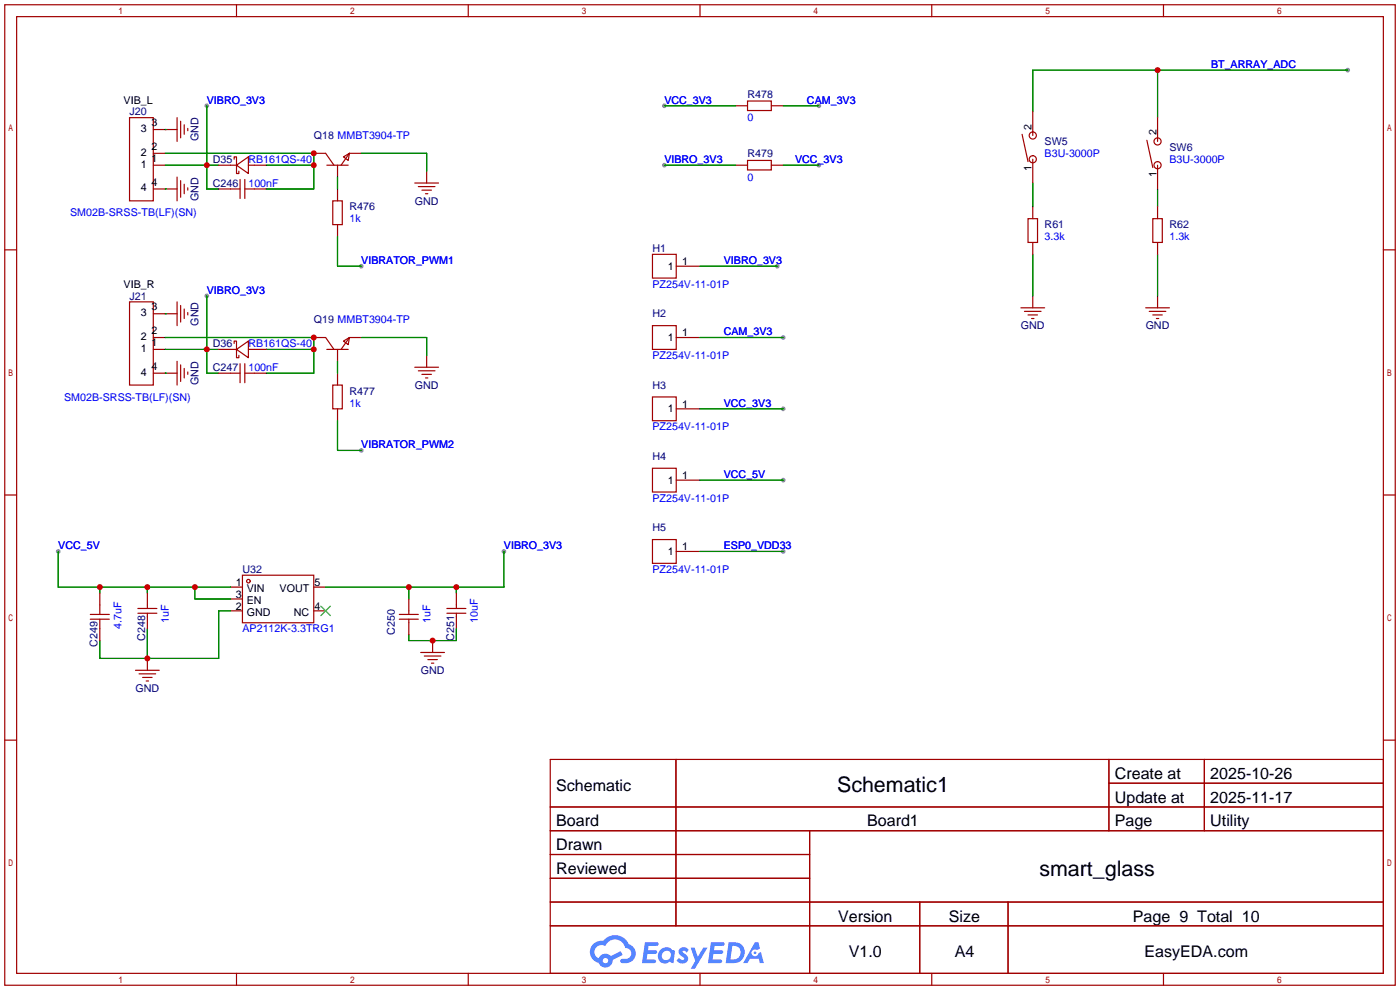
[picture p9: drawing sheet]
<svg xmlns="http://www.w3.org/2000/svg" width="299mm" height="212mm" viewBox="0 0 299 212" stroke-linecap="round" stroke-linejoin="round" font-family="sans-serif">
<g fill="#999">
<circle cx="288" cy="15" r=".51"/>
<circle cx="44.2" cy="22.6" r=".51"/>
<circle cx="77.2" cy="56.9" r=".51"/>
<circle cx="44.2" cy="63.2" r=".51"/>
<circle cx="77.2" cy="96.3" r=".51"/>
<circle cx="12.4" cy="117.9" r=".51"/>
<circle cx="107.7" cy="117.9" r=".51"/>
<circle cx="142" cy="22.6" r=".51"/>
<circle cx="175" cy="22.6" r=".51"/>
<circle cx="142" cy="35.3" r=".51"/>
<circle cx="175" cy="35.3" r=".51"/>
<circle cx="166.1" cy="56.9" r=".51"/>
<circle cx="167.4" cy="72.1" r=".51"/>
<circle cx="167.4" cy="87.4" r=".51"/>
<circle cx="167.4" cy="102.6" r=".51"/>
<circle cx="167.4" cy="117.9" r=".51"/>
</g>
<g fill="none" stroke="#a10000" stroke-width=".25">
<path d="M1 1h297.2v209.6h-297.2zM3.6 3.6h292.1v204.4h-292.1zM50.5 1v2.6M100.1 1v2.6M149.6 1v2.6M199.1 1v2.6M248.7 1v2.6M1 53.4h2.6M295.7 53.4h2.5M1 105.8h2.6M295.7 105.8h2.5M1 158.2h2.6"/>
<path d="M295.7 158.2h2.5M117.6 162.3h178.1v45.7h-178.1zM117.6 172.5h178.1M117.6 177.5h178.1M144.5 162.3v35.6M173 177.5v30.5M237 162.3v15.2M237 167.4h58.7M257.4 162.3v15.2M117.6 182.6h55.4M117.6 192.8h178.1M117.6 187.7h55.4"/>
<path d="M117.6 197.9h178.1M196.6 192.8v15.2M215.4 192.8v15.2M50.5 208v2.6M100.1 208v2.6M149.6 208v2.6M199.1 208v2.6M248.7 208v2.6"/>
</g>
<g fill="#5487ff">
<path d="M145.3 202.7a1.3 1.3 0 0 1 1.9 .3l-.4 .6a.54 .54 0 0 0-.9-.2l.1 .2a1.34 1.34 0 0 1 .9 1.8 1.47 1.47 0 0 1-2.3-.1l.5-.6 .8 .5a.31 .31 0 0 0 .4-.3 .31 .31 0 0 0-.3-.4 1.12 1.12 0 0 1-.7-1.8z"/>
<path d="M147.6 202.5h.9l.6 2 1.2-2h.9l-2.7 4.6h-.9l1-1.7z"/>
<path d="M137.8 201.4h1.7a1.31 1.31 0 0 1 1.2 .2 .4 .4 0 0 1-.3 .5l-1.8 .1-.1 .9h1.6a.4 .4 0 0 1 .4 .4 .4 .4 0 0 1-.5 .4h-1.6l-.2 1.2h1.4a.46 .46 0 0 1 .5 0 .46 .46 0 0 1 .1 .5l-.4 .2h-2.6z"/>
<path d="M151.9 201.4h1.7a1.32 1.32 0 0 1 1.2 .2 .39 .39 0 0 1-.3 .5l-1.8 .1-.1 .9h1.6a.4 .4 0 0 1 .4 .4 .4 .4 0 0 1-.4 .4h-1.7l-.2 1.2h1.4a.46 .46 0 0 1 .5 0 .46 .46 0 0 1 .1 .5l-.4 .2h-2.6z"/>
<path d="M161.3 201.4h.8l.3 1.3-.6 .4a.75 .75 0 0 0-1.1 .3 .75 .75 0 0 0 .5 1 .75 .75 0 0 0 .9-.7l.5-.2 .6 2.3h-.8l-.3-.9h-1.8l-.5 .9h-1z"/>
<path d="M155.7 201.4l-.6 4.4h1.5a2.27 2.27 0 0 0 2.6-2.2 2.27 2.27 0 0 0-2.7-2.2zM156.5 202.1a1.5 1.5 0 0 1 1.8 1.6 1.5 1.5 0 0 1-1.9 1.4h-.3z"/>
<path d="M141.2 203a1.6 1.6 0 0 0-.3 2.3 1.6 1.6 0 0 0 2.3 .2l.7 .3 .3-2.4-.1-.3-.5-.1a1.58 1.58 0 0 0-2.4 0zM141.8 203.5a.98 .98 0 0 1 1.6 .4 .98 .98 0 0 1-1.1 1.3 .94 .94 0 0 1-.9-.7 .94 .94 0 0 1 .4-1z"/>
<path d="M126.8 201.8a2.37 2.37 0 0 0 1.1 4 1.54 1.54 0 0 0 1.8 1 1.54 1.54 0 0 0 1.2-1.6l2.2-1.1-.5-.8-2 1a1.57 1.57 0 0 0-2.7 .5 1.5 1.5 0 0 1-.7-2.1 1.5 1.5 0 0 1 2.2-.5 2.23 2.23 0 0 1 2.3-1.4 2.23 2.23 0 0 1 2 1.8 1.16 1.16 0 0 1 1.2 1.1 1.16 1.16 0 0 1-1.1 1.2h-.7a.47 .47 0 0 0-.5 .4 .47 .47 0 0 0 .4 .5 2.17 2.17 0 0 0 2.5-.9 2.17 2.17 0 0 0-.3-2.7l-.8-.4a3.2 3.2 0 0 0-5.5-.7l-1.1 .1zM128.8 205.3a.6 .6 0 0 1 1.2 0 .6 .6 0 0 1-1.2 0z"/>
<circle cx="161.4" cy="203.6" r=".28"/>
</g>
<g fill="none" stroke="#008700" stroke-width=".25">
<path d="M247.4 15v10.1M288 15h-67.3v8.9M35.3 27.7h.1M35.3 32.8h31.8v7.6h-10.2M35.3 35.3h11.4M44.2 22.6v17.8h2.5M56.9 35.3h10.2M72.1 37.8v2.6M77.2 32.8h14v3.8M142 35.3h15.2M142 22.6h15.2M167.4 35.3h7.6"/>
<path d="M167.4 22.6h7.6M220.7 39.1v5.1M35.3 40.4h.1M72.1 50.5v6.4h5.1M149.6 56.9h16.5M220.7 54.4v8.8M247.4 40.4v3.8M247.4 54.4v8.8M35.3 79.8h.1M35.3 67.1h.1M35.3 72.1h31.8v7.7h-10.2M35.3 74.7h11.4"/>
<path d="M44.2 63.2v16.6h2.5M56.9 74.7h10.2M72.1 77.2v2.6M77.2 72.1h14v3.8M149.6 72.1h17.8M72.1 89.9v6.4h5.1M149.6 87.4h17.8M12.4 117.9v7.6h36.9M107.7 117.9v7.6h-38.1M149.6 102.6h17.8M149.6 117.9h17.8M21.3 125.5v1.2"/>
<path d="M31.5 125.5v1.2M31.5 134.4v6.3M41.7 125.5v2.5h7.6M49.3 130.6h-2.6v10.1h-25.4v-3.8M87.4 125.5v2.5M97.5 125.5v1.2M97.5 134.4v2.5h-10.1v-1.3"/>
</g>
<g fill="none" stroke="#a10000" stroke-width=".25">
<path d="M27.7 25.1h5.1v17.8h-5.1zM32.8 35.3h2.5M32.8 32.8h2.5M32.8 27.7h5M37.8 25.1v5.1M37.8 37.8v5.1M38.6 25.9v3.6M38.6 38.6v3.6M39.4 26.7v2M39.4 39.4v2M40.1 27.4v.5M46.7 35.3h3.8"/>
<path d="M50 34v-.5h.5v3.6h.6v-.5M50.5 35.3l2.6-1.8v3.6zM51.3 38.4v4M52.3 38.4v4M53.1 35.3h3.8M67.1 32.8h2.5l1.8 2.5M69.8 35.3h4.6M72.1 35.3v2.5M73.4 33.5l1.3-.7-.3 1.5zM74.7 32.8h2.5M74.7 32.8l-1.8 2.5M88.6 39.1h5.1"/>
<path d="M89.4 39.9h3.6M91.2 36.6v2.5M157.2 35.3h2.6M157.2 22.6h2.6M159.8 21.6h5v2h-5zM159.8 34.3h5v2h-5zM164.8 35.3h2.6M164.8 22.6h2.6M218.4 28.7l1.3 5.8M220.7 23.9v5.1M220.7 34v5.1M245.1 30l1.3 5.8"/>
<path d="M247.4 25.1v5.1M247.4 35.3v5.1M32.8 40.4h5M40.1 40.1v.5M46.7 40.4h4.6M52.3 40.4h4.6M71.1 42.9h2.1v5.1h-2.1zM72.1 40.4v2.5M72.1 48v2.5M90.2 40.6h2M90.9 41.4h.5M139.4 54.4h5.1v5h-5.1z"/>
<path d="M144.5 56.9h5.1M219.7 46.7h2v5.1h-2zM220.7 44.2v2.5M220.7 51.8v2.6M246.4 46.7h2v5.1h-2zM247.4 44.2v2.5M247.4 51.8v2.6M27.7 64.5h5.1v17.8h-5.1zM32.8 74.7h2.5M32.8 72.1h2.5M32.8 67.1h5M32.8 79.8h5"/>
<path d="M37.8 64.5v5.1M37.8 77.2v5.1M38.6 65.3v3.5M38.6 78v3.5M39.4 66v2.1M39.4 78.7v2.1M40.1 66.8v.5M40.1 79.5v.5M46.7 74.7h3.8M46.7 79.8h4.6M50 73.4v-.5h.5v3.6h.6v-.6M50.5 74.7l2.6-1.8v3.6z"/>
<path d="M51.3 77.7v4.1M52.3 79.8h4.6M52.3 77.7v4.1M53.1 74.7h3.8M67.1 72.1h2.5l1.8 2.6M69.8 74.7h4.6M72.1 74.7v2.5M72.1 79.8v2.5M73.4 72.9l1.3-.8-.3 1.6zM74.7 72.1h2.5M74.7 72.1l-1.8 2.6M88.6 78.5h5.1"/>
<path d="M89.4 79.2h3.6M91.2 75.9v2.6M139.4 69.6h5.1v5.1h-5.1zM144.5 72.1h5.1M218.2 65.8h5.1M218.9 66.5h3.6M219.7 67.3h2M220.5 68.1h.5M220.7 63.2v2.6M244.9 65.8h5M245.6 66.5h3.6M246.4 67.3h2"/>
<path d="M247.1 68.1h.5M247.4 63.2v2.6M71.1 82.3h2.1v5.1h-2.1zM72.1 87.4v2.5M90.2 80h2M90.9 80.8h.5M139.4 84.8h5.1v5.1h-5.1zM144.5 87.4h5.1M139.4 100.1h5.1v5.1h-5.1zM139.4 115.3h5.1v5.1h-5.1zM144.5 102.6h5.1M144.5 117.9h5.1"/>
<path d="M19.3 132.3h4.1M19.3 131.3h4.1M21.3 126.7v4.6M21.3 132.3v4.6M29.5 131.1h4M29.5 130h4M31.5 126.7v3.3M31.5 131.1v3.3M49.3 125.5h2.5M49.3 130.6h2.5M49.3 128h2.5M51.8 122.9h15.3v10.2h-15.3z"/>
<path d="M67.1 125.5h2.5M67.1 130.6h2.5M85.3 132.3h4.1M85.3 131.3h4.1M87.4 128v3.3M87.4 132.3v3.3M89.9 139.4h5.1M92.5 136.9v2.5M95.5 131.1h4.1M95.5 130h4.1M97.5 126.7v3.3M97.5 131.1v3.3"/>
<path d="M29 143.3h5M29.7 144h3.6M30.5 144.8h2M31.2 145.5h.5M31.5 140.7v2.6M90.7 140.2h3.5M91.4 141h2.1M92.2 141.7h.5"/>
<circle cx="220.7" cy="29" r=".76"/>
<circle cx="220.7" cy="34" r=".76"/>
<circle cx="247.4" cy="30.2" r=".76"/>
<circle cx="247.4" cy="35.3" r=".76"/>
<circle cx="53.1" cy="124.2" r=".38"/>
</g>
<path d="M68.6 129.5l2 2.1M70.6 129.5l-2 2.1" fill="none" stroke="#3c3" stroke-width=".25"/>
<g fill="#c00">
<circle cx="247.4" cy="15" r=".63"/>
<circle cx="44.2" cy="35.3" r=".63"/>
<circle cx="67.1" cy="32.8" r=".63"/>
<circle cx="67.1" cy="35.3" r=".63"/>
<circle cx="44.2" cy="74.7" r=".63"/>
<circle cx="67.1" cy="72.1" r=".63"/>
<circle cx="67.1" cy="74.7" r=".63"/>
<circle cx="21.3" cy="125.5" r=".63"/>
<circle cx="31.5" cy="125.5" r=".63"/>
<circle cx="41.7" cy="125.5" r=".63"/>
<circle cx="31.5" cy="140.7" r=".63"/>
<circle cx="97.5" cy="125.5" r=".63"/>
<circle cx="87.4" cy="125.5" r=".63"/>
<circle cx="92.5" cy="136.9" r=".63"/>
</g>
<g font-size="4.6">
<text x="178.9" y="169.3">Schematic1</text>
<text x="222.1" y="187.1">smart_glass</text>
</g>
<g font-size="3.4">
<text x="238.3" y="166.5">Create at</text>
<text x="258.7" y="166.5">2025-10-26</text>
<text x="118.9" y="169">Schematic</text>
<text x="238.3" y="171.6">Update at</text>
<text x="258.7" y="171.6">2025-11-17</text>
<text x="118.9" y="176.6">Board</text>
<text x="185.3" y="176.6">Board1</text>
<text x="238.3" y="176.6">Page</text>
<text x="258.7" y="176.6">Utility</text>
<text x="118.9" y="181.7">Drawn</text>
<text x="118.9" y="186.8">Reviewed</text>
<text x="179.1" y="197">Version</text>
<text x="202.8" y="197">Size</text>
<text x="242.1" y="197">Page 9 Total 10</text>
<text x="181.4" y="204.6">V1.0</text>
<text x="204" y="204.6">A4</text>
<text x="244.6" y="204.6">EasyEDA.com</text>
</g>
<g font-size="2.3" fill="#00f">
<text x="258.8" y="14.5">BT_ARRAY_ADC</text>
<text x="44.2" y="22.1">VIBRO_3V3</text>
<text x="142" y="22.1">VCC_3V3</text>
<text x="172.5" y="22.1">CAM_3V3</text>
<text x="159.8" y="25.9">0</text>
<text x="53.1" y="34.8">RB161QS-40</text>
<text x="142" y="34.8">VIBRO_3V3</text>
<text x="169.9" y="34.8">VCC_3V3</text>
<text x="223.3" y="33.6">B3U-3000P</text>
<text x="249.9" y="34.8">B3U-3000P</text>
<text x="53.1" y="39.9">100nF</text>
<text x="159.8" y="38.6">0</text>
<text x="15" y="46.3">SM02B-SRSS-TB(LF)(SN)</text>
<text x="74.7" y="47.5">1k</text>
<text x="223.3" y="51.3">3.3k</text>
<text x="249.9" y="51.3">1.3k</text>
<text x="77.2" y="56.4">VIBRATOR_PWM1</text>
<text x="154.7" y="56.4">VIBRO_3V3</text>
<text x="44.2" y="62.8">VIBRO_3V3</text>
<text x="139.4" y="61.5">PZ254V-11-01P</text>
<text x="154.7" y="71.7">CAM_3V3</text>
<text x="53.1" y="74.2">RB161QS-40</text>
<text x="139.4" y="76.7">PZ254V-11-01P</text>
<text x="53.1" y="79.3">100nF</text>
<text x="13.7" y="85.6">SM02B-SRSS-TB(LF)(SN)</text>
<text x="74.7" y="86.9">1k</text>
<text x="154.7" y="86.9">VCC_3V3</text>
<text x="77.2" y="95.8">VIBRATOR_PWM2</text>
<text x="139.4" y="92">PZ254V-11-01P</text>
<text x="139.4" y="107.2">PZ254V-11-01P</text>
<text x="154.7" y="102.1">VCC_5V</text>
<text x="12.4" y="117.4">VCC_5V</text>
<text x="107.7" y="117.4">VIBRO_3V3</text>
<text x="154.7" y="117.4">ESP0_VDD33</text>
<text x="139.4" y="122.5">PZ254V-11-01P</text>
<text x="25.9" y="134.4" transform="rotate(-90 25.9 134.4)">4.7uF</text>
<text x="36.1" y="133.1" transform="rotate(-90 36.1 133.1)">1uF</text>
<text x="51.8" y="135.2">AP2112K-3.3TRG1</text>
<text x="92" y="133.1" transform="rotate(-90 92 133.1)">1uF</text>
<text x="102.1" y="133.1" transform="rotate(-90 102.1 133.1)">10uF</text>
</g>
<g font-size="2.3">
<text x="26.4" y="22.1">VIB_L</text>
<text x="30.1" y="28.2">3</text>
<text x="32.4" y="27">3</text>
<text x="220.5" y="27.7" transform="rotate(-90 220.5 27.7)">2</text>
<text x="247.1" y="29" transform="rotate(-90 247.1 29)">2</text>
<text x="30.1" y="35.8">1</text>
<text x="30.1" y="33.3">2</text>
<text x="32.4" y="34.6">1</text>
<text x="32.4" y="32">2</text>
<text x="30.1" y="40.9">4</text>
<text x="32.4" y="39.7">4</text>
<text x="220.5" y="36.6" transform="rotate(-90 220.5 36.6)">1</text>
<text x="247.1" y="37.8" transform="rotate(-90 247.1 37.8)">1</text>
<text x="142.7" y="57.7">1</text>
<text x="145.8" y="56.6">1</text>
<text x="26.4" y="61.5">VIB_R</text>
<text x="30.1" y="67.6">3</text>
<text x="32.4" y="71.4">2</text>
<text x="32.4" y="66.3">3</text>
<text x="145.8" y="71.9">1</text>
<text x="30.1" y="75.2">1</text>
<text x="30.1" y="72.7">2</text>
<text x="32.4" y="73.9">1</text>
<text x="142.7" y="72.9">1</text>
<text x="30.1" y="80.3">4</text>
<text x="32.4" y="79">4</text>
<text x="142.7" y="88.1">1</text>
<text x="145.8" y="87.1">1</text>
<text x="142.7" y="103.4">1</text>
<text x="145.8" y="102.4">1</text>
<text x="142.7" y="118.6">1</text>
<text x="145.8" y="117.6">1</text>
<text x="50.4" y="125.2">1</text>
<text x="67.2" y="125.2">5</text>
<text x="50.4" y="130.3">2</text>
<text x="50.4" y="127.8">3</text>
<text x="52.8" y="126.5">VIN</text>
<text x="52.8" y="131.6">GND</text>
<text x="52.8" y="129">EN</text>
<text x="59.8" y="126.5">VOUT</text>
<text x="62.8" y="131.6">NC</text>
<text x="67.2" y="130.3">4</text>
</g>
<g font-size="2.3" fill="#000080">
<text x="159.8" y="20.9">R478</text>
<text x="27.7" y="24.7">J20</text>
<text x="67.1" y="29.7">Q18 MMBT3904-TP</text>
<text x="42.4" y="30.2" transform="rotate(-90 42.4 30.2)">GND</text>
<text x="45.5" y="34.8">D35</text>
<text x="159.8" y="33.6">R479</text>
<text x="223.3" y="31">SW5</text>
<text x="249.9" y="32.3">SW6</text>
<text x="45.5" y="39.9">C246</text>
<text x="42.4" y="42.9" transform="rotate(-90 42.4 42.9)">GND</text>
<text x="74.7" y="45">R476</text>
<text x="88.6" y="43.7">GND</text>
<text x="139.4" y="53.9">H1</text>
<text x="223.3" y="48.8">R61</text>
<text x="249.9" y="48.8">R62</text>
<text x="27.7" y="64">J21</text>
<text x="42.4" y="69.6" transform="rotate(-90 42.4 69.6)">GND</text>
<text x="67.1" y="69.1">Q19 MMBT3904-TP</text>
<text x="139.4" y="67.8">H2</text>
<text x="218.2" y="70.4">GND</text>
<text x="244.9" y="70.4">GND</text>
<text x="45.5" y="74.2">D36</text>
<text x="42.4" y="82.3" transform="rotate(-90 42.4 82.3)">GND</text>
<text x="45.5" y="79.3">C247</text>
<text x="88.6" y="83.1">GND</text>
<text x="139.4" y="83.1">H3</text>
<text x="74.7" y="84.4">R477</text>
<text x="139.4" y="98.3">H4</text>
<text x="139.4" y="113.6">H5</text>
<text x="51.8" y="122.5">U32</text>
<text x="31" y="136.9" transform="rotate(-90 31 136.9)">C248</text>
<text x="84.4" y="135.6" transform="rotate(-90 84.4 135.6)">C250</text>
<text x="97.1" y="136.9" transform="rotate(-90 97.1 136.9)">C251</text>
<text x="20.9" y="138.2" transform="rotate(-90 20.9 138.2)">C249</text>
<text x="29" y="147.9">GND</text>
<text x="89.9" y="144">GND</text>
</g>
</svg>
